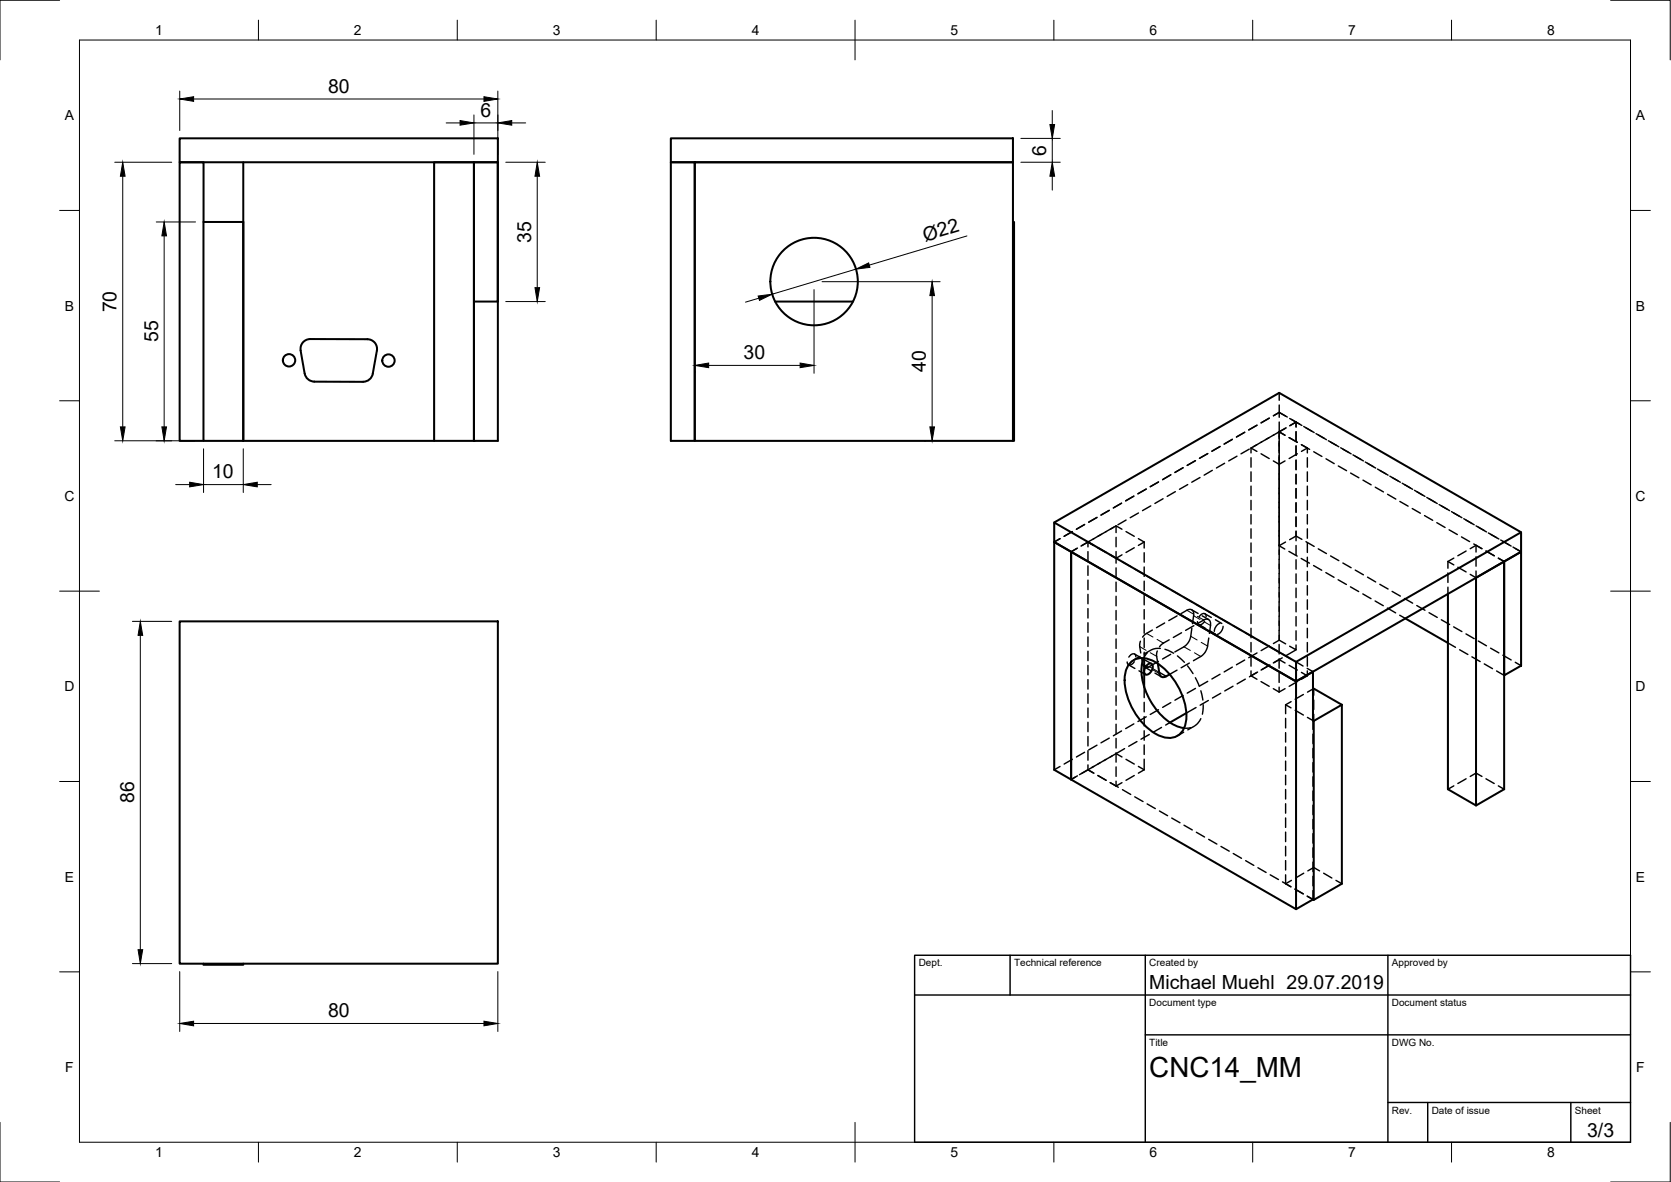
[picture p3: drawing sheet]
<svg xmlns="http://www.w3.org/2000/svg" width="420mm" height="297mm" viewBox="0 0 420 297" stroke-linecap="round" stroke-linejoin="round" font-family="sans-serif">
<!-- layer: Sichtbar -->
<g fill="none" stroke="#000" stroke-width=".51">
<path d="M45.2 34.8h80v6h-80zM168.7 34.8h86v6h-86zM51.2 55.8h10v55h-10zM51.2 55.8v-15h-6v70h6M61.2 40.8v70M119.2 40.8h6v35h-6zM125.2 40.8v70h-6v-70h-10v70h10v-35M168.7 40.8h6v70h-6zM174.7 40.8h80v70h-80zM254.7 55.8h.3v55h-.3M194.9 75.8h19.6M75.6 88.1l1 5.8a2.44 2.44 0 0 0 2.4 2"/>
<path d="M75.6 88.1a2.44 2.44 0 0 1 2.4-2.9h14.4a2.44 2.44 0 0 1 2.4 2.9l-1.1 5.8a2.44 2.44 0 0 1-2.4 2M79 95.9l12.3 .1M61.2 110.8h48M265.1 131.3l56.5-32.6 60.9 35.1v4.9l-56.6 32.5 4.2-2.4v12.3l.2 .1 7.1-4.1M265.1 136.2l4.2 2.5v57.2l-4.2-2.5zM382.5 133.8l-56.6 32.5v4.9l-60.8-35v-4.9l60.8 35M45.2 156.2h80v86h-80zM353.4 155.4l10.7 6.2M364.1 149.3v49l7 4.1 7.1-4.1v-57.2l-7.1 4.1v57.2M378.2 141.1l4.3-2.4v28.6l-4.3 2.4zM284.4 166.4a4.9 4.9 0 0 1 6.1 0 16.8 16.8 0 0 1 7.8 14.7 4.4 4.4 0 0 1-6.7 3.8 16.5 16.5 0 0 1-8.8-15.2 5.4 5.4 0 0 1 1.6-3.3zM287.6 165.4a12.5 12.5 0 0 0 1.7 10.7 13 13 0 0 0 8.4 6.9"/>
<path d="M287.7 165.4v7.2M287.7 168.4l.3-.8a1.04 1.04 0 0 1 1.8-.5 2.05 2.05 0 0 1-1.6 2.5l-.5-.5M291.1 166.8l.5 2.5a1.01 1.01 0 0 0 .6 .9 1.01 1.01 0 0 0 1-.2l.9-.5M298.3 179.2l-4.1 2.4M330.1 173.2l.2-.2 7.1 4.1M337.4 177.1v45l-11.5 6.4-56.6-32.6v-57.2l56.6 32.5v57.3M330.3 181.2v45M51.2 242.2v.3h10v-.3"/>
<circle cx="204.7" cy="70.8" r="11"/>
<circle cx="72.7" cy="90.5" r="1.56"/>
<circle cx="97.7" cy="90.6" r="1.56"/>
</g>
<circle cx="119.2" cy="110.8" r=".25" fill="#000"/>
<!-- layer: Verdeckt -->
<g fill="none" stroke="#000" stroke-width=".36">
<path d="M321.6 98.7v1.9M294.4 119.3l-2.1 1.2M297.5 117.5l-2.1 1.2M300.6 115.8l-2.1 1.2M303.7 114l-2.1 1.2M304.8 118.2l-2 1.2M306.8 112.2l-2.1 1.2M307.9 116.4l-2 1.2M309.9 110.4l-2.1 1.2M311 114.6l-2.1 1.2M313 108.6l-2.1 1.2M314.1 112.9l-2.1 1.2"/>
<path d="M314.6 112.6v1.2M314.6 115v2.4M314.6 118.6v2.4M314.6 112.6l1.4 .8M316 111.7l-1.4 .9M316.1 106.9l-2.1 1.1M317.1 114l2 1.2M317.2 111.1l-2 1.2M319.2 105.1l-2.1 1.2M320.2 115.8l1.4 .9 1.5-.9M320.3 109.3l-3.2 1.9M321.6 101.8v1.8"/>
<path d="M321.6 106.1v2.3M321.6 103.6l-1.4 .9M321.6 103.6l2.1 1.2M323.1 109.4l-1.5-.9v52.4M323.2 107.6l-3 1.8M323.3 104.6l-1.7-1v1.3M323.4 107.5l-2.1 1.2M324.1 110l2.1 1.2-2.1-1.2M324.3 105.2l1.6 .9-1.5 .8M324.3 107l1.6-.9v1.2M324.7 105.4l2.6 1.5M325.9 108.5v2.4"/>
<path d="M325.9 112.1v2.4M325.9 115.6v2.4M325.9 119.2v2.4M326.2 114l-2.1 1.2M327.2 111.7l2.1 1.2M327.2 113.4l1.5-.8v1.2M327.8 107.2l2.1 1.2M328.4 107.5l2 1.2M328.7 115v2.4M328.7 118.6v2.4M330.3 113.5l2.1 1.2M330.9 109l2.1 1.2"/>
<path d="M331.5 109.3l2 1.2M333.4 115.3l2.1 1.2M334 110.8l2.6 1.5M336.5 117.1l2.1 1.2M337.1 112.5l2.1 1.2M337.7 112.9l2 1.2M339.6 118.9l2.1 1.2M340.2 114.3l2.6 1.5M343.3 116.1l2 1.2M343.9 116.4l2 1.2M346.4 117.9l2.6 1.5M349.5 119.7l2.6 1.5"/>
<path d="M266.5 135.4l-1.4 .8M269.6 133.6l-2 1.2M270.9 137.7l-1.6 1 1.5-.9M272.7 131.8l-2 1.2M273.6 136.2l1.4 .9zM273.6 136.2v1.2M273.6 138.6v2.4M273.6 136.2l-1.7 .9M273.9 136l-2.1 1.2M275 135.4l-1.4 .8M275.8 130l-2.1 1.2M277 134.2l-2.1 1.3"/>
<path d="M278.1 138.8l-2-1.1 2 1.1M278.1 133.6l-2 1.2M278.9 128.3l-2.1 1.1M280.1 132.5l-2.1 1.2M280.6 132.2v1.6M280.6 135v2.4M280.6 138.6v2.9M280.6 132.2l-1.4 .8M280.6 132.2l1.5 .8M282 126.5l-2 1.1M282.1 139.4l-1.5 .9-1.4-.9 2 1.2M283.1 133.6l2.1 1.2"/>
<path d="M283.1 130.7l-2 1.2M285.1 124.7l-2.1 1.2M285.2 137.7l-2.1 1.1M286.2 135.4l1.5 .8M286.3 128.9l-2.1 1.2M287.7 136.2v1.5M287.7 138.9v2.4M287.7 136.2l-1.5 .9M288.2 122.9l-2.1 1.2M289.3 127.1l-2 1.2M291.3 121.1l-2.1 1.2M292.4 125.3l-2 1.2"/>
<path d="M295.5 123.6l-2 1.1M298.6 121.8l-2 1.2M301.7 120l-2 1.2M314.6 122.2v2.4M314.6 125.7v2.4M314.6 129.3v2.4M314.6 132.9v2.4M314.6 136.4v2.4M323.2 136.2l-1.6 .9 1.4 .9M324.1 138.6l2.1 1.1M325.9 122.8v2.4M325.9 126.4v2.3"/>
<path d="M325.9 129.9v2.4M325.9 133.5v2.4M325.9 137.1v2.4M327.3 135.5l-1.4-.8-1.6 .9M328.4 136.1l2 1.2M328.7 122.2v2.4M328.7 125.7v2.4M328.7 129.3v2.4M328.7 132.9v2.4M328.7 136.4v2.4M331.5 137.9l2 1.2M334.6 139.7l2 1.2"/>
<path d="M342.7 120.7l2.1 1.1M345.8 122.4l2.1 1.2M348.9 124.2l2.1 1.2M352 126l2.1 1.2M352.6 121.4l2.6 1.6M355.1 127.8l2 1.2M355.7 123.2l2 1.2M356.2 123.6l2.1 1.1M358.2 129.6l2 1.2M358.8 125l2 1.2M359.3 125.3l2.1 1.2M361.3 131.3l2 1.3"/>
<path d="M361.8 126.8l2.7 1.5M364.4 133.1l2 1.2M365 128.6l2 1.2M365.5 128.9l2.1 1.2M367.5 134.9l2 1.2M368 130.4l2.1 1.2M368.6 130.7l2.1 1.2M368.6 138.5l-2 1.2M370.6 136.7l2 1.2-1.5-.9M371.1 137v1.7M371.1 139.9v2.4M371.1 137l-1.4 .9"/>
<path d="M371.1 132.2l2.1 1.1M371.7 132.5l2.1 1.2M373.6 138.5l2.1 1.2M374.2 133.9l2.7 1.6M377.3 135.7l2.1 1.2M377.9 136l2.1 1.2M380.4 137.5l2.1 1.2-1.5-.9M273.6 142.2v2.4M273.6 145.8v2.4M273.6 149.4v2.3M273.6 152.9v2.4M273.6 156.5v2.4"/>
<path d="M280.6 142.7v2.4M280.6 146.3v2.4M280.6 149.8v2.4M280.6 153.4v2.4M280.6 157v2.4M282.2 141.2l2.1 1.2M285.3 143l2.1 1.2M287.7 142.5v2.4M287.7 146v2.4M287.7 149.6v2.4M287.7 153.2v2.4M287.7 156.8v2.3"/>
<path d="M288.4 144.8l2.1 1.2M289.8 158.3l-1.8 1.1-.7 .7M291.5 146.6l2.1 1.2M292.8 156.6l-2 1.1M294.6 148.3l2.1 1.2M296 154.8l-2.1 1.2M297 154.2l1.4-.8a1.12 1.12 0 0 1 1.4 0 1.12 1.12 0 0 1 .3 1.3l-.3 2M297.1 159l-2.1 1.2M297.7 150.1l2.1 1.2M299.7 153.3l1.5 .9M299.7 157.9l-.3 2a3.9 3.9 0 0 1-1.7 2.6l-2.3 1.3M300.2 157.2l-2.1 1.2"/>
<path d="M300.8 151.9l2.1 1.2M301.2 156.6l1.5-.8a1.12 1.12 0 0 1 1.4 0 1.12 1.12 0 0 1 .3 1.4l-.3 2M301.4 156.9l1.6 .9M302.3 154.8l1.6 .9M302.9 156.2a.98 .98 0 0 1-.8 .7 .98 .98 0 0 1-1-.3v-.4M303 154.2l1.6 1M303.3 154.9a.75 .75 0 0 0-.6-.8 .75 .75 0 0 0-.9 .5l-.3 .4M303.9 153.7l2.1 1.2M304.1 158.4l1.5 1M305.6 155.8l1.6 .9M306.7 156.6a2.28 2.28 0 0 0-1.4 2.1M307 155.5l2.1 1.2"/>
<path d="M307.5 157.4a2.28 2.28 0 0 1-1.4 2M310.1 157.3l2.1 1.1M313.2 159.1l2.1 1.1M314.6 140v2.4M314.6 143.6v2.4M314.6 147.2v2.3M314.6 150.7v2.4M314.6 154.3v2.4M314.6 157.9v2.4M325.9 140.7v2.3M325.9 144.2v2.4M325.9 147.8v2.4"/>
<path d="M325.9 151.4v2.4M325.9 154.9v2.4M325.9 158.5v2.4M327.2 140.3l2 1.2M328.7 140v2.4M328.7 143.6v2.4M328.7 147.2v2.3M328.7 150.7v2.4M328.7 154.3v2.4M328.7 157.9v2.4M330.3 142.1l2 1.2M333.4 143.9l2 1.2"/>
<path d="M336.5 145.7l2 1.2M337.7 141.5l2 1.2M339.6 147.5l2 1.2M340.8 143.3l2 1.1M342.7 149.3l2 1.1M343.9 145l2 1.2M345.8 151l2 1.2M346.9 146.8l2.1 1.2M348.8 152.8l2.1 1.2M350 148.6l2.1 1.2M351.9 154.6l1.5 .8M353.1 150.4l2.1 1.2"/>
<path d="M356.2 152.2l2.1 1.2M359.3 154l2.1 1.2M362.4 155.8l2.1 1.1M364.1 141.1v1.7M364.1 144v2.4M364.1 147.6v1.7M364.1 141.1l1.4 .9M365.5 157.5l2.1 1.2M365.5 140.3l-1.4 .8M366.6 142.5l2 1.2M368.6 159.3l2.1 1.2M371.1 143.5v1.7l-1.4-.9"/>
<path d="M376.7 140.3l1.5 .8-1.5-.8M273.6 160.1v2.4M273.6 163.6v2.4M273.6 167.2v2.4M273.6 170.8v2.4M273.6 174.4v2.3M273.6 177.9v2.4M280.6 160.6v2.3M280.6 164.2v2.3M280.6 167.7v2.4M280.6 171.3v2.4M280.6 174.9v2.3"/>
<path d="M280.6 178.4v2.4M283.7 167.1l1.6 .9M285.2 166.3a.98 .98 0 0 1-.7 .7 .98 .98 0 0 1-1-.3l-.1-.3M285.3 164.4l1.6 .9M285.6 165.1a.75 .75 0 0 0-.6-.8 .75 .75 0 0 0-.8 .4l-.4 .4M286.4 168.6l1.6 .9M286.6 165l-1.6 .9M286.7 161.1v.3a4.8 4.8 0 0 0 .1 2.7M287 165.3l.3 1.5a1.02 1.02 0 0 0 .6 .9 1.02 1.02 0 0 0 1.1-.2l2.3-1.3M287.7 168.4v.7M287.7 160.3v2.4M287.7 163.9v1.5"/>
<path d="M287.7 172.6v2.7M287.7 176.5v2.4M287.8 167.6l1.6 1M287.9 165.9l1.6 .9M288.5 164l-.9 1.4M289.3 163.4l-1.6 .9M290.4 169.1l1.6 1M291 163.6l-.2 1 .3 2.2M291.3 178.4l-2.1 1.1M291.8 162.9l-1.2 .1-1.2 .4M292.9 163.2l2.2 1M294 160.8l-1.8 1-.7 .7"/>
<path d="M294.4 164.4l-2.1 1.2M294.4 176.6l-2.1 1.2M296 168.4l-1.9 1.1M296.1 164.8l1.7 1.6M297.5 174.8l-2.1 1.2M298.6 167.3l1.4 2M299 166.6l-2 1.2M300.6 170.3l.9 2.2M300.6 173l-2.1 1.2M300.7 177.8l-2.4 1.4M301.9 173.6l.6 2.3M302.5 177.1l-.2 2.4"/>
<path d="M303.7 171.2l-2.1 1.2M303.8 176l-2 1.2M303.9 160.3l-.3 2.1a3.8 3.8 0 0 1-1.7 2.6l-1.8 1M306.8 169.4l-2.1 1.2M306.9 174.2l-2 1.2M309.9 167.6l-2.1 1.3M310 172.5l-2 1.1M313 165.9l-2.1 1.2M313.1 170.7l-2 1.2M314.6 161.5v2.3M314.6 165v2.4M314.6 168.6v1.2"/>
<path d="M314.6 169.8l1.4 .9M316 169l-1.4 .8M316.1 164.1l-2.1 1.2M316.2 168.9l-2 1.2M316.3 160.8l2 1.2M317.1 171.3l2 1.2M319.1 167.2l-2 1.2M319.2 162.3l-2.1 1.2M319.3 167.1l-2.1 1.2M319.4 162.6l2.1 1.2M320.2 166.6l1.4-.8 1.5 .8M320.2 173.1l1.4 .8"/>
<path d="M320.2 161.7l1.4-.8 1.7 .9M321.6 162v2.3M321.6 165.5v2.4M321.6 169.1v2.4M321.6 172.7v1.2M322.4 165.3l-2.1 1.2M322.5 164.4l2 1.2M323.1 173.1l-1.5 .8M323.3 177.1v2.3M323.3 177.1l1.3 .8M324.1 167.2l2.1 1.2M324.6 176.3l-1.3 .8"/>
<path d="M325.6 166.2l2 1.2M325.6 178.5l2.1 1.2M325.9 162.1v1.2l-1.6-.9M325.9 163.3l-2.5 1.4M326.2 171.3l-2.1 1.2M327.2 169l1.5 .8M327.7 174.5l-2.1 1.2M328.7 168l1.4 .8M328.7 161.5v2.3M328.7 165v2.4M328.7 168.6v1.2M328.7 169.8l-1.5 .9"/>
<path d="M330.1 173.2l-1.3 .7M330.3 173v1.7M330.3 175.9v2.4M330.3 179.5v1.7M364.1 161.6l1.9 1.1M367 163.3l2.1 1.2M370.1 165.1l2.1 1.2M371.7 161.1l2.1 1.2M373.2 166.8l2.1 1.2M374.8 162.9l2.1 1.2M376.3 168.6l1.9 1.1M377.9 164.7l2.1 1.1"/>
<path d="M381 166.4l1.5 .9M266.5 192.6l-1.4 .8M269.6 190.8l-2 1.2M270.9 195l-1.6 .9 1.1-.6M272.7 189l-2 1.2M273.5 193.5l-2.1 1.2M273.6 181.5v2.4M273.6 185.1v2.4M273.6 188.6v2.4M273.6 192.2v1.2M273.6 193.4l1.4 .9M273.6 193.4l-1.7 1"/>
<path d="M275 192.6l-1.4 .8M275.8 187.3l-2.1 1.2M278.1 196.1l-2-1.2 2 1.2M278.1 190.8l-3.6 2.1M278.9 185.5l-2.1 1.2M279.1 196.7l2.1 1.2M279.2 190.2l1.4-.8 1.5 .8M279.7 189.9l-2.1 1.2M280.6 182v2.4M280.6 185.6v2.4M280.6 189.2v2.3M280.6 192.7v2.4"/>
<path d="M280.6 196.3v1.2l1.5-.8M282 183.7l-2 1.2M282.2 198.4l2.1 1.3M282.8 188.1l-2.1 1.2M283.1 190.8l2.1 1.2M285.1 181.9l-2.1 1.2M285.2 194.9l-2.1 1.2M285.9 186.4l-2.1 1.1M286.2 192.6l1.5 .8M287.7 180.1v2.3M287.7 183.6v2.4M287.7 187.2v2.4"/>
<path d="M287.7 190.8v2.6M287.7 193.4l-1.5 .9M288.2 180.1l-2.1 1.2M289 184.6l-2.1 1.2M292.1 182.8l-2.1 1.2M294.2 181.6l-1.1 .6M297.6 184l-1.6 .9M299.3 182.9l-1.6 .1M300.3 182.5l-1.6 .9M301.9 180.6l-.6 1-.9 .8M323.3 180.5v2.4M323.3 184.1v2.4"/>
<path d="M323.3 187.7v2.4M323.3 191.3v2.3M323.3 194.8v2.4M323.3 198.4v2.4M328.7 180.3l1.4 .8v2.2M330.1 184.5v2.4M330.1 188.1v2.3M330.1 191.7v2.3M330.1 195.2v2.4M330.1 198.8v2.4M365.5 197.5l-1.4 .8M368.6 195.7l-2 1.2"/>
<path d="M369.7 195.1l1.4-.8 1.5 .8M373.6 195.7l2.1 1.2M376.7 197.5l1.5 .8M285.3 200.2l2.1 1.2M288.4 202l2.1 1.2M291.5 203.8l2.1 1.2M294.6 205.6l2.1 1.2M297.7 207.4l2.1 1.2M300.8 209.2l2.1 1.1M303.9 210.9l2.1 1.2M307 212.7l2.1 1.2M310.1 214.5l2.1 1.2"/>
<path d="M313.2 216.3l2.1 1.2M316.3 218.1l2 1.2M319.4 219.8l2.1 1.2M323.3 202v2.4M323.3 205.6v2.3M323.3 209.1v2.4M323.3 212.7v2.4M323.3 216.3v2.3M323.3 219.8v2.3M327.8 219.4l-2 1.2M328.8 218.8l1.5-.8 1.5 .8M330.1 202.4v2.3"/>
<path d="M330.1 205.9v2.4M330.1 209.5v2.4M330.1 213.1v2.4M330.1 216.6v2.4M332.8 219.4l2.1 1.2M322.5 221.6l2 1.2M323.3 222.1l1.3 .8M324.7 221.2l-1.4 .9M325.6 223.4l2 1.2M325.6 223.5l2.1 1.1M328.7 225.2l1.4 .8M330.1 226h.1"/>
<path d="M330.1 220.2v2.4M330.1 223.8v2.2M335.9 221.2l1.5 .9"/>
</g>
<!-- layer: Verdeckt schmal -->
<g fill="none" stroke="#000" stroke-width=".25">
<path d="M288.3 159.2l1.6 .9M298.4 153.4l1.6 .9M299.4 159.9l1.6 .9M300.1 154.7l1.6 1M301.1 154.9l1.6 .9M302.8 156.3l1.6 .9M286.6 162.5l1.6 .9M287.3 166.8l1.6 1M289 167.5l2.5 1.5M289.2 164l1.6 .9M289.9 168.4l1.6 .9M290.9 160.7l1.6 .9"/>
<path d="M297.7 162.5l1.6 1M300.3 164l1.6 1M302 161.4l1.6 1"/>
</g>
<!-- layer: Sichtbar schmal -->
<path d="M291.5 169l1.7 1" fill="none" stroke="#000" stroke-width=".36"/>
<!-- layer: Border -->
<g fill="none" stroke="#000" stroke-width=".25">
<path d="M15 .1h-15v15M20 10.1h390v276.9h-390zM65 5.1v5M115 5.1v5M165 5.1v5M215 5.1v10M265 5.1v5M315 5.1v5M365 5.1v5M405 .1h15v15M15 52.9h5M410 52.9h5"/>
<path d="M15 100.7h5M410 100.7h5M15 148.6h10M405 148.6h10M15 196.4h5M410 196.4h5M15 244.2h5M410 244.2h5M0 282.1v14.9h15M65 287v5M115 287v5M165 287v5"/>
<path d="M215 282.1v9.9M265 287v5M315 287v5M365 287v5M420 282.1v14.9h-15"/>
</g>
<!-- layer: TitleBlock -->
<path d="M230 240.1h180v46.9h-180zM230 250h180M254 240.1v9.9M288 240.1v46.9M349 240.1v46.9M288 260.1h122M349 277.1h61M359 277.1v9.9M395 277.1v9.9" fill="none" stroke="#000" stroke-width=".36"/>
<!-- layer: Dimensions -->
<g fill="none" stroke="#000" stroke-width=".25">
<path d="M45.2 22.9v9.9M48.7 24.9h73M112.2 30.9h3.5M119.2 28.9v9.9M119.2 30.9h6M125.2 22.9v15.9M128.7 30.9h3.5M256.7 34.8h9.9M264.6 27.8v3.5M264.6 34.8v6M28.9 40.8h14.3M30.9 44.3v63"/>
<path d="M39.3 55.8h9.9M41.3 59.3v48M127.2 40.8h9.9M135.1 44.3v28M243.1 59.3l-24.5 7.3M256.7 40.8h9.9M264.6 44.3v3.5M127.2 75.8h9.9M190.8 74.9l-3.3 1M204.7 72.8v21M206.7 70.8h29.7M215.2 67.6l-21.1 6.3"/>
<path d="M234.4 74.3v33M174.7 93.3v.5M178.2 91.8h23M28.9 110.8h20.3M51.2 112.8v11M61.2 112.8v11M232.4 110.8h.6M44.2 121.8h3.5M51.2 121.8h10M64.7 121.8h3.5M33.3 156.2h9.9M35.3 159.7v79"/>
<path d="M33.3 242.2h9.9M45.2 244.2v15M48.7 257.2h73M125.2 244.2v15"/>
</g>
<g fill="#000" stroke="#000" stroke-width=".25">
<path d="M45.2 24.9l3.5-.6v1.2zM115.7 30.3l3.5 .6-3.5 .6zM121.7 24.3l3.5 .6-3.5 .6zM125.2 30.9l3.5-.6v1.2zM264 31.3h1.2l-.6 3.5zM30.9 40.8l.6 3.5h-1.2zM41.3 55.8l.6 3.5h-1.2zM135.1 40.8l.6 3.5h-1.2zM264.6 40.8l.6 3.5h-1.2zM134.5 72.3h1.2l-.6 3.5zM190.6 74.4l3.5-.5-3.1 1.6zM215.2 67.6l3.2-1.5 .3 1.1z"/>
<path d="M234.4 70.8l.6 3.5h-1.2zM174.7 91.8l3.5-.6v1.2zM201.2 91.2l3.5 .6-3.5 .6zM30.3 107.3h1.2l-.6 3.5zM40.7 107.3h1.2l-.6 3.5zM233.8 107.3h1.2l-.6 3.5zM47.7 121.2l3.5 .6-3.5 .6zM61.2 121.8l3.5-.6v1.2zM35.3 156.2l.6 3.5h-1.2zM34.7 238.7h1.2l-.6 3.5zM45.2 257.2l3.5-.6v1.2zM121.7 256.6l3.5 .6-3.5 .6z"/>
</g>
<text font-size="7" x="289" y="270.6">CNC14_MM</text>
<g font-size="4.9">
<text x="82.5" y="23.3">80</text>
<text x="120.8" y="29.3">6</text>
<text x="263" y="39.1" transform="rotate(-90 263 39.1)">6</text>
<text x="133.5" y="61" transform="rotate(-90 133.5 61)">35</text>
<text x="232.6" y="60.7" transform="rotate(-17 232.6 60.7)">Ø22</text>
<text x="29.3" y="78.5" transform="rotate(-90 29.3 78.5)">70</text>
<text x="39.7" y="86" transform="rotate(-90 39.7 86)">55</text>
<text x="187" y="90.3">30</text>
<text x="232.8" y="93.4" transform="rotate(-90 232.8 93.4)">40</text>
<text x="53.3" y="120.2">10</text>
<text x="33.7" y="201.9" transform="rotate(-90 33.7 201.9)">86</text>
<text x="289" y="248.5">Michael Muehl 29.07.2019</text>
<text x="82.5" y="255.7">80</text>
<text x="399.1" y="285.7">3/3</text>
</g>
<g font-size="3.5">
<text x="39" y="8.8">1</text>
<text x="89" y="8.8">2</text>
<text x="139" y="8.8">3</text>
<text x="189" y="8.8">4</text>
<text x="239" y="8.8">5</text>
<text x="289" y="8.8">6</text>
<text x="339" y="8.8">7</text>
<text x="389" y="8.8">8</text>
<text x="16.3" y="30.2">A</text>
<text x="411.3" y="30.2">A</text>
<text x="16.3" y="78">B</text>
<text x="411.3" y="78">B</text>
<text x="16.2" y="125.9">C</text>
<text x="411.2" y="125.9">C</text>
<text x="16.2" y="173.7">D</text>
<text x="411.2" y="173.7">D</text>
<text x="16.3" y="221.6">E</text>
<text x="411.3" y="221.6">E</text>
<text x="16.4" y="269.4">F</text>
<text x="411.4" y="269.4">F</text>
<text x="39" y="290.8">1</text>
<text x="89" y="290.8">2</text>
<text x="139" y="290.8">3</text>
<text x="189" y="290.8">4</text>
<text x="239" y="290.8">5</text>
<text x="289" y="290.8">6</text>
<text x="339" y="290.8">7</text>
<text x="389" y="290.8">8</text>
</g>
<g font-size="2.5">
<text x="231" y="242.9">Dept.</text>
<text x="255" y="242.9">Technical reference</text>
<text x="289" y="242.9">Created by</text>
<text x="350" y="242.9">Approved by</text>
<text x="289" y="252.8">Document type</text>
<text x="350" y="252.8">Document status</text>
<text x="289" y="262.9">Title</text>
<text x="350" y="262.9">DWG No.</text>
<text x="350" y="279.9">Rev.</text>
<text x="360" y="279.9">Date of issue</text>
<text x="396" y="279.9">Sheet</text>
</g>
</svg>
